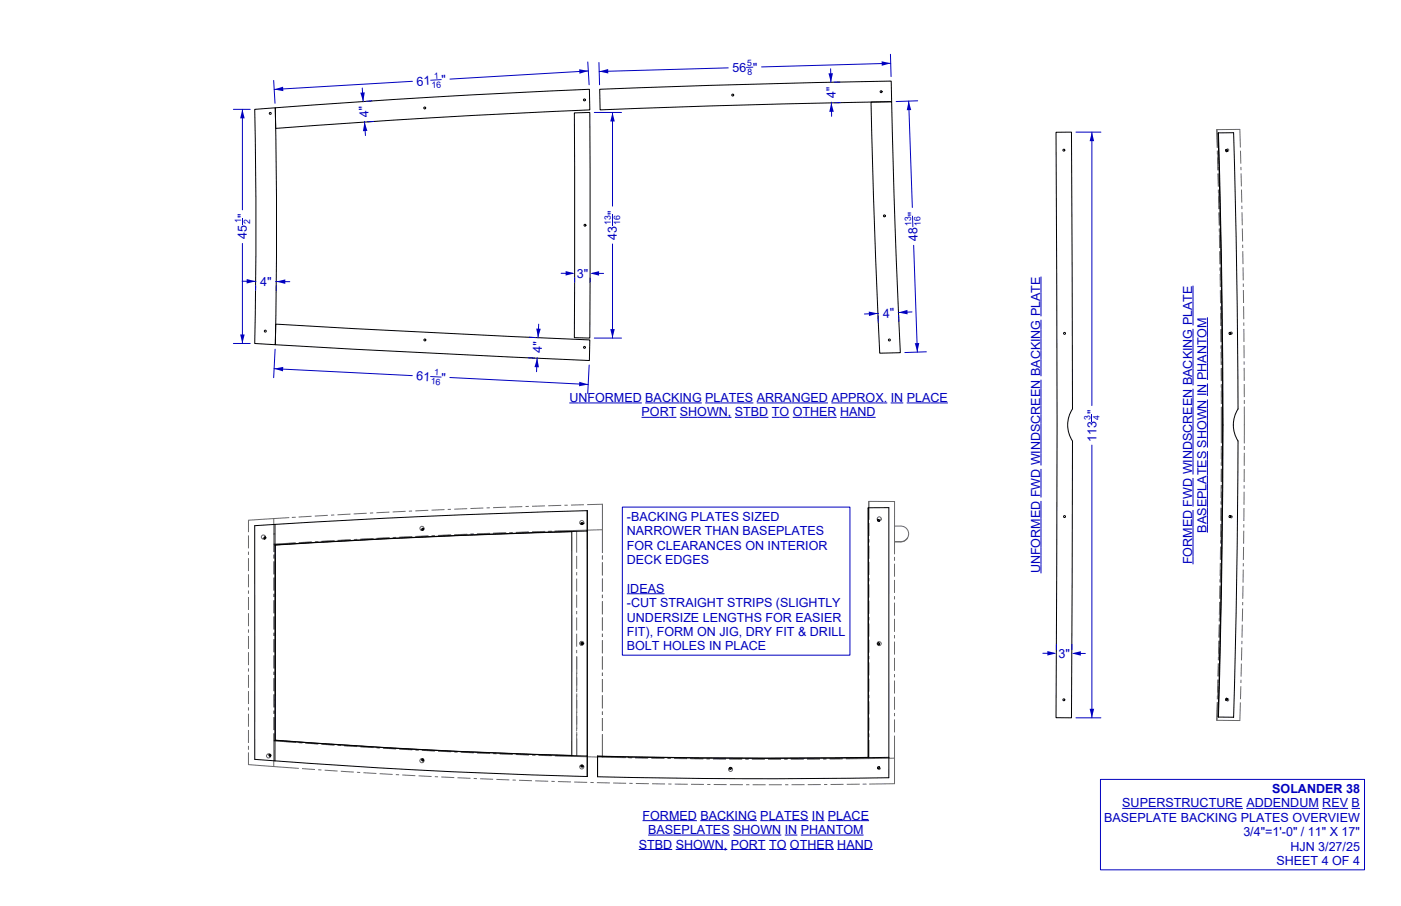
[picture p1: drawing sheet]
<svg xmlns="http://www.w3.org/2000/svg" width="432mm" height="279mm" viewBox="0 0 432 279" stroke-linecap="round" stroke-linejoin="round" font-family="sans-serif">
<!-- layer: Make2D -->
<g fill="none" stroke="#696969" stroke-width=".31">
<path d="M375.1 40l.2 5.5M375.1 40l.1 5.5M375.1 40l7-.1 .2 5.6M375.2 46.5v1M375.2 48.5l.1 4M375.3 46.5l.1 4M375.4 53.5l.1 4M375.4 51.5l.1 1M375.5 53.5l.1 4M375.5 58.5v1M375.6 58.5l.1 4M378.3 46l.4 .1-.2 .4"/>
<path d="M378.3 46l-.1 .1a.3 .3 0 0 1 .3 .1 .3 .3 0 0 1-.1 .4l.1-.1M378.3 46l-.1 .4 .3 .1M382.3 46.5l.1 4M382.5 51.5v1M382.5 53.5l.1 4M382.6 58.5l.1 4M375.6 60.5v4M375.7 65.5l.1 4M375.7 63.5l.1 1M375.8 70.5v1M375.8 65.5l.1 4M375.8 72.5l.1 4"/>
<path d="M375.9 70.5l.1 4M375.9 77.5l.1 4M376 75.5v1M376 77.5l.1 4M382.8 63.5v1M382.8 65.5l.1 4M382.9 70.5l.1 4M383 75.5v1M383 77.5l.1 4M376 82.5v1M376 84.5l.1 4M376.1 89.5l.1 4"/>
<path d="M376.1 82.5l.1 4M376.2 94.5v1M376.2 87.5v1M376.2 96.5l.1 4M376.2 89.5l.1 4M376.3 94.5l.1 4M376.4 99.5v1M383.1 82.4l.1 4M383.2 87.4v1M383.2 89.4l.1 4M383.3 94.4v4M383.3 99.4l.1 1"/>
<path d="M376.3 101.5v4M376.3 106.5v1M376.3 108.5l.1 4M376.4 113.5v4M376.4 101.5v4M376.4 118.5v1M376.4 106.5l.1 4M376.5 111.5v1M376.5 113.5v4M376.5 118.5v4M379.5 102.5a.3 .3 0 0 1 .3 .2 .3 .3 0 0 1-.2 .3M379.5 102.5a.3 .3 0 0 0-.3 .3 .3 .3 0 0 0 .4 .2"/>
<path d="M379.5 102.5h-.1a.3 .3 0 0 1 .3 .2 .3 .3 0 0 1-.3 .4l.2-.1M383.4 101.4v4M383.4 106.4v4M383.4 111.5l.1 1M383.5 113.5v4M383.5 118.5v4M376.4 120.5v4M376.4 137.6v4M376.4 125.5v11.1M376.5 139.6v4M376.5 123.5v1M376.5 137.6v1"/>
<path d="M376.5 125.5v11.1M383.5 139.7v4M383.5 123.5v1M383.5 137.6v1.1M383.5 125.5v11.1M84.4 159.9l-7.8 .5v3.7M84.4 159.9v7.9M89.1 159.6l-4.7 .3M91 159.5l-1 .1M96 159.2l-4 .2M101 158.9l-4 .3M103 158.8l-1 .1"/>
<path d="M108 158.5l-4 .3M113 158.3l-4 .2M115 158.2h-1M120 157.9l-4 .2M125 157.7l-4 .2M127 157.6h-1M132 157.4l-4 .1M137 157.2l-4 .1M139 157.1h-1M144 156.9l-4 .1M149 156.7l-4 .1M151 156.6h-1"/>
<path d="M156 156.4l-4 .2M161 156.2l-4 .2M163 156.2h-1M168 156l-4 .1M173 155.9l-4 .1M175 155.8h-1M180 155.7l-4 .1M185.7 155.5l-4.7 .1M185.7 155.5v7.9M185.7 155.6h.1M267.8 154.6l7.9 .1M267.8 154.6v5.7z"/>
<path d="M270.4 159.8a.6 .6 0 0 0 .3 .8 .6 .6 0 0 0 .8-.3M275.7 154.7v7.5M275.7 154.7l-.1 .1M376.3 156.6v4M376.3 154.6v1M376.4 149.6l-.1 4M376.4 144.6v4M376.4 142.6v1M376.4 156.6v4M376.5 151.6l-.1 4M376.5 149.6v1M376.5 144.6v4"/>
<path d="M379.6 159.1a.3 .3 0 0 1 .2 .3 .3 .3 0 0 1-.3 .3M379.6 159.1a.3 .3 0 0 0-.4 .2 .3 .3 0 0 0 .3 .4M379.6 159.1h-.2a.3 .3 0 0 1 .3 .3 .3 .3 0 0 1-.4 .2l.2 .1M383.4 156.7v4M383.4 151.7v4M383.5 149.7l-.1 1M383.5 144.7v4M76.6 165.1v4M76.6 170.1v1M76.6 172.1v4M76.6 177.1v4M81.6 165.1a.6 .6 0 0 1 .1 .9 .6 .6 0 0 1-.8 .2"/>
<path d="M84.4 164.7h.1M84.4 167.8v2.3M84.4 171.1v1M84.4 173.1v4M84.4 178.1v4M84.4 167.8l.1 .1M84.5 167.8v.1M84.5 167.9v2.2M84.5 171.1v1M84.5 173.1v4M84.5 178.1v4M91.1 167.4l-6.7 .4"/>
<path d="M91.2 167.5l-6.7 .4M96.1 167.1l-4 .3M96.1 167.2l-3.9 .2M98.1 167l-1 .1M98.1 167.1h-1M103.1 166.7l-4 .2M103.1 166.8l-4 .2M108.1 166.4l-4 .3M108.1 166.5l-4 .2M110.1 166.3l-1 .1M110.1 166.4l-1 .1M115.1 166.1l-4 .2"/>
<path d="M120 165.8l-4 .2M120.1 165.9l-4 .2M122 165.7l-1 .1M122.1 165.8h-1M127 165.5l-4 .2M127.1 165.6l-4 .1M130.5 162.6a.6 .6 0 0 1 0 .8 .6 .6 0 0 1-.9 0M132 165.3l-4 .1M132.1 165.3l-4 .2M134 165.2h-1M134.1 165.2l-1 .1M139 165l-4 .1"/>
<path d="M139.1 165l-4 .2M144 164.7l-4 .2M144.1 164.8l-4 .2M146 164.7h-1M146.1 164.7l-1 .1M151 164.5l-4 .1M151 164.5l-3.9 .2M156 164.3l-4 .1M156 164.4l-4 .1M158 164.2l-1 .1M158 164.3h-1M163 164l-4 .2"/>
<path d="M163 164.1l-4 .2M168 163.9l-4 .1M168.1 164l-4.1 .1M170 163.8h-1M170.1 163.9h-1M177.7 163.6l-6.7 .2M177.7 178.4v4M177.7 176.4v1M177.7 171.4v4M177.7 163.6v6.8M177.7 163.6h.1M177.7 163.6l-6.6 .3"/>
<path d="M179.9 161v.1M179.9 161a.6 .6 0 0 0-1-.4 .6 .6 0 0 0 .1 1 .6 .6 0 0 0 .9-.5M179.9 161h.1M179.9 161.1a.6 .6 0 0 1-.5 .6 .6 .6 0 0 1-.7-.4M185.7 163.4v7v-7M185.7 163.4l-8 .2M185.7 163.4h.1M185.7 173.4v4M185.7 171.4v1M185.7 178.4v4M267.8 179.3v-1l-.1 1M267.8 173.3v4"/>
<path d="M267.8 168.3v4M267.8 166.3v1zM267.8 161.3v4M271.6 160.1l-.1 .1M275.7 178.8v4M275.7 173.8v4M275.7 171.8v1M275.7 162.2v8.6M275.7 162.2h.7a2.77 2.77 0 0 1 3.6 2.7 2.79 2.79 0 0 1-3.6 2.1h-.7M279.7 165.9a4.1 4.1 0 0 1-4 1.2M376 178.6v1M376.1 173.6l-.1 4"/>
<path d="M376.2 168.6l-.1 4M376.2 175.6l-.1 4M376.2 166.6v1M376.2 173.6v1M376.3 161.6l-.1 4M376.3 168.6l-.1 4M376.4 163.6l-.1 4M376.4 161.6v1M383.2 175.7l-.1 4M383.2 173.7v1M383.3 168.7l-.1 4M383.3 163.7v4"/>
<path d="M383.4 161.7l-.1 1M76.6 182.1v1M76.6 184.1v4M76.6 196.1v4M76.6 194.1v1M76.6 189.1v4M84.4 183.1v1M84.4 185.1v4M84.4 197.1v4M84.4 190.1v4M84.4 195.1v1M84.5 183.1v1"/>
<path d="M84.5 185.1v4M84.5 190.1v4M84.5 195.1v1M84.5 197.1v4M177.7 195.4v4M177.7 190.4v4M177.7 188.4v1M177.7 183.4v4M179.5 197.8a.6 .6 0 0 0-.7 .4 .6 .6 0 0 0 .2 .7M179.5 197.8a.6 .6 0 0 1 .3 .8 .6 .6 0 0 1-.8 .3M179.5 197.9a.6 .6 0 0 1 .4 .7 .6 .6 0 0 1-.8 .3M185.7 197.4v4"/>
<path d="M185.7 195.4v1M185.7 190.4v4M185.7 189.4v-4v4M185.7 197.5v4M185.7 195.4v1.1M185.7 183.4v1M267.7 197.3v4M267.7 192.3v4M267.7 190.3v1M267.7 185.3v4M267.7 180.3v4M267.8 192.3v4"/>
<path d="M267.8 190.3v1M267.8 197.3v4M267.8 185.3v4M267.8 180.3v4M270.7 198a.6 .6 0 0 0-.3 .7 .6 .6 0 0 0 .7 .4M275.7 197.9v4M275.7 195.9v1M275.7 190.9v4M275.7 185.9v4M275.7 183.9v1M375.6 197.6v4M375.7 199.6l-.1 4"/>
<path d="M375.8 192.6l-.1 4M375.8 197.6l-.1 1M375.8 190.6v1M375.9 192.6l-.1 4M375.9 185.6l-.1 4M376 187.6l-.1 4M376 180.6l-.1 4M376 185.6v1M376.1 180.6l-.1 4M382.7 199.6l-.1 4M382.8 197.6v1M382.9 192.6l-.1 4"/>
<path d="M383 187.7l-.1 3.9M383 185.7v1M383.1 180.7l-.1 4M76.6 218.1v1M76.6 213.1v4M76.6 208.1v4M76.6 206.1v1M76.6 201.1v4M84.4 219.1v1M84.4 214.1v4M84.4 209.1v4M84.4 207.1v1"/>
<path d="M84.4 202.1v4M84.5 219.2v1M84.5 214.2v4M84.5 209.2v4M84.5 207.1v1M84.5 202.1v4M177.7 219.4v4.1M177.7 214.4v4M177.7 212.4v1M177.7 207.4v4M177.7 206.4v-4l.1 5.4M177.7 200.4v1"/>
<path d="M177.8 215.8v4M177.8 213.8v1M177.8 208.8v4M185.7 202.4v4.1v-4M185.7 219.4v1M185.7 214.4v4M185.7 209.4v4M185.7 207.5v1M267.7 202.3v1M267.8 202.3v1M267.8 204.3v4l-.1-4M267.8 209.3v4"/>
<path d="M267.8 214.3v1M267.8 216.3v4M275.7 202.9v4M275.7 207.9v1M275.7 209.9v4M275.7 214.9v4M275.7 219.9v1M375.2 216.6l-.1 5.5M375.2 214.6v1M375.3 216.6l-.2 5.5M375.3 209.6l-.1 4M375.4 211.6l-.1 4"/>
<path d="M375.5 209.6l-.1 1M375.5 204.6l-.1 4M375.5 202.6v1M375.6 204.6l-.1 4M378.5 215.6a.3 .3 0 0 1 0 .4 .3 .3 0 0 1-.4 .1h.2M378.5 215.6l-.3 .1 .1 .4M378.5 215.6l.2 .4-.4 .1M382.3 216.6l-.2 5.6-7-.1M382.4 211.6l-.1 4M382.5 209.6v1M382.6 204.6l-.1 4M76.6 232.1v3.7l7.8 .6"/>
<path d="M76.6 230.1v1M76.6 225.1v4M76.6 220.1v4M82.6 232.6a.6 .6 0 0 1 .7 .2 .6 .6 0 0 1-.2 .8M84.4 236.4l7.7 .6M84.4 228.5l6.7 .5M84.4 228.5v7.9M84.4 226.1v2.4M84.4 221.1v4M84.5 228.4l6.7 .5M84.5 228.4l-.1 .1M84.5 226.2v2.2"/>
<path d="M84.5 221.2v4M92.1 229l1 .1M92.1 229h1M93.1 237l4 .3M94.1 229.2l4 .2M94.1 229.1l4 .3M98.1 237.4h1M99.1 229.5l4 .3-4-.3M100.1 237.5l3.9 .3M104.1 229.9h1M104.1 229.8l1 .1M105 237.8l4 .3"/>
<path d="M106.1 230l3.9 .2M106.1 229.9l4 .3M110 238.2h1M111.1 230.3l3.9 .3M111.1 230.3l4 .2M112 238.3l4 .2M116 230.6l1 .1M116.1 230.6h1M117 238.6l4 .2M118 230.7l4 .3M118.1 230.7l4 .2M122 238.9h1"/>
<path d="M123 231l4 .2M123.1 231l4 .2M124 239l4 .2M128.1 231.2l.9 .1h-1M129 239.3l4 .2M129.7 234.1a.6 .6 0 0 1 .8 .1 .6 .6 0 0 1 0 .8M130 231.4l4 .2M130.1 231.3l4 .2M134 239.5l1 .1M135 231.7l4 .1M135.1 231.6l4 .2M136 239.6l4 .2"/>
<path d="M140 231.9h1M140.1 231.8l1 .1M141 239.8l4 .2M142 232l4 .2M142.1 231.9l4 .2M147 232.2l4 .2M147.1 232.1l4 .2M152 232.4l1 .1M152.1 232.4h1M154 232.5l4 .1M154.1 232.4l4 .2M159 232.7l4 .1"/>
<path d="M159.1 232.6l4 .2M164 232.9h1M164.1 232.8h1M166 232.9l4 .2M166.1 232.9l4 .1M171 233.1l6.7 .2M171.1 233l6.7 .2M177.7 224.5v1M177.7 226.5v6.8M177.7 233.3l8 .2M177.8 233.2l-.1 .1M177.8 227.8v5.4"/>
<path d="M177.8 225.8v1M177.8 220.8v4M178.7 236.3a.6 .6 0 0 1 .8-.4 .6 .6 0 0 1 .4 .8M185.7 233.5l7 .2M185.7 221.4v4M185.7 226.4v7zM185.7 233.4v.1M193.7 233.6h1M193.7 233.7h1M195.7 233.7h4M195.7 233.7l4.1 .1M204.7 233.8h-3.9l4 .1"/>
<path d="M206.7 233.8l-.9 .1h1M207.7 233.8l4 .1M207.8 233.9l4 .1M212.7 233.9l4 .1M212.8 234h4M217.7 234h1M217.8 234h1M219.7 234h4M219.8 234.1h3.9M224.7 234h4M224.7 234.1h4M225.7 237.1a.6 .6 0 0 0-.6-.4 .6 .6 0 0 0-.5 .6"/>
<path d="M229.7 234h1M229.7 234.1h1M231.7 234l4 .1M231.7 234.1h4M240.7 234l-4 .1M240.7 234.1h-4M242.7 234h-1M242.7 234.1h-1M247.7 234h-4M247.7 234.1h-4M252.7 234h-4M252.7 234.1h-4"/>
<path d="M254.7 234h-1M254.7 234.1h-1M259.7 233.9l-4 .1M259.7 234l-4 .1M267.7 233.9h-7M267.7 233.9l.1-5.6v5.6M267.7 233.9h.1M267.8 221.3v4M267.8 226.3v1zM267.8 233.9l-7.1 .1M271.2 236.9l-.1 .4-.4-.1M271.2 236.9v-.1a.3 .3 0 0 1-.2 .4 .3 .3 0 0 1-.4-.1l.1 .1"/>
<path d="M271.2 236.9l-.4-.1-.1 .4M275.6 233.7l.1 .1M275.7 221.9v4M275.7 226.9v6.9M275.7 233.8v7.9l-7.7 .1M275.7 233.8l-7.9 .1M146 240.1h1M148 240.2l4 .1M153 240.4l4 .1M158 240.6h1M160 240.6l4 .2M165 240.8l4 .1"/>
<path d="M170 241h1M172 241l4 .1M177 241.2l4 .1M182 241.3h1M184 241.4h4M189 241.5l4 .1M194 241.6h1M196 241.6l4 .1M201 241.7l4 .1M206 241.8h1M208 241.8l4 .1M213 241.9h4"/>
<path d="M218 241.9h1M220 241.9l4 .1M225 242h4M230 242h1M232 242h4M241 242h-4M243 242h-1M248 242h-4M253 242h-4M255 241.9h-1M260 241.9h-4M265 241.8l-4 .1"/>
<path d="M267 241.8h-1"/>
<circle cx="271" cy="160" r=".59"/>
<circle cx="81.1" cy="165.6" r=".59"/>
<circle cx="130" cy="162.9" r=".6"/>
<circle cx="271" cy="198.5" r=".6"/>
<circle cx="82.7" cy="233.1" r=".59"/>
<circle cx="130" cy="234.6" r=".59"/>
<circle cx="179.3" cy="236.6" r=".59"/>
<circle cx="225.2" cy="237.3" r=".59"/>
</g>
<g fill="none" stroke="#000" stroke-width=".31">
<path d="M78.5 33.7l6.3-.5 .4 36.6-.3 36.5-6.4-.4 .4-36.1zM84.8 33.2l48.4-3.2 48.5-2.5 .1 6.4-48.5 2.4-48.3 3.3zM177 34.8l4.8-.1v69.6l-4.8-.2zM184.8 27.5l41.3-1.4 48.6-1.1 .1 6.4-44.9 1-44.9 1.5zM268.5 31.5l6.3-.1 1.1 38.7 1.6 38.7-6.4 .1-1.6-38.7zM325.5 40.8l4.7-.1 .4 85.4a8.9 8.9 0 0 0 0 9.9l-.4 85.4-4.7-.1 .3-90.2zM375.5 41l4.7-.1 1 42.5 .4 42.7a9.1 9.1 0 0 0 0 9.9l-.4 42.7-1 42.5M375.5 41l1 47 .3 43.1-.3 43-1 47M375.5 41l1 44.6 .4 45.5-.4 45.4-1 44.6M377.9 46.2h-.1a.3 .3 0 0 0 0 .4 .3 .3 0 0 0 .4 .1M377.9 46.2a.3 .3 0 0 1 .4 .1 .3 .3 0 0 1-.1 .4M377.9 46.2l-.1 .1a.3 .3 0 0 1 .4 .1 .3 .3 0 0 1-.1 .4"/>
<path d="M378.2 46.7l-.1 .1M85 100l48.4 2.6 48.4 2.2-.1 6.4-52.5-2.5-44.3-2.4zM379 102.5l.4 .3-.3 .3M379 102.5l.2 .3-.1 .3M379 102.5l-.2 .4 .3 .2M181 157.5l-49.3 1.7-46.9 2.5M181 157.5v6.3M267.6 156.6v77.1M267.6 156.6h6.3l.1 77M267.6 156.6v77M379.1 159l.3 .3-.4 .3M379.1 159l-.3 .3 .2 .3"/>
<path d="M379.1 159l.1 .3-.2 .3M81.8 165.6l.1 .1a.3 .3 0 0 0-.4 .1 .3 .3 0 0 0 .1 .4l-.1-.1M81.8 165.6a.3 .3 0 0 1 .1 .4 .3 .3 0 0 1-.4 .1M81.8 165.6a.3 .3 0 0 0-.4 .1 .3 .3 0 0 0 .1 .4M84.8 161.7v6.3M84.8 161.7l-6.3 .4v6v66.1l6.2 .4M84.8 168l-.1 60.3M84.8 168l.1 .1M84.9 168.1v60.2M130.1 163.4v.1M130.5 163a.3 .3 0 0 1 0 .4 .3 .3 0 0 1-.4 0M130.5 163a.3 .3 0 0 0-.4 0 .3 .3 0 0 0 0 .4"/>
<path d="M130.6 163.1a.3 .3 0 0 0-.4 0 .3 .3 0 0 0-.1 .3M130.6 163.1h.1M176.2 163.9l-49.7 1.9-41.6 2.3M176.2 163.9v69.1M176.2 163.9l-46 1.7-45.4 2.4M179.1 161.5v.1M179.7 161.5l-.3-.3-.3 .3M179.7 161.5l-.3 .3-.3-.3M179.7 161.5l-.3-.2-.3 .3M179.7 161.5h.1M181 163.8v69.4M181 163.8h.1"/>
<path d="M181 163.8l-4.8 .1M181 163.8v69.3M270.5 160.4a.3 .3 0 0 0 .2 .4 .3 .3 0 0 0 .3-.2M270.5 160.4v.1a.3 .3 0 0 1 .3-.2 .3 .3 0 0 1 .2 .4v-.1M270.5 160.4a.3 .3 0 0 1 .4-.2 .3 .3 0 0 1 .2 .4M270.7 198.3l.4 .2M270.7 198.3a.3 .3 0 0 0-.2 .3 .3 .3 0 0 0 .3 .2 .3 .3 0 0 0 .3-.3M270.7 198.3l.3 .3M271 198.6l-.1 .2M378.2 215.4a.3 .3 0 0 0-.4 .1 .3 .3 0 0 0 .1 .4M378.2 215.4a.3 .3 0 0 1 .1 .4 .3 .3 0 0 1-.4 .1M378.2 215.4h-.1a.3 .3 0 0 1 .1 .3 .3 .3 0 0 1-.4 .2h.1"/>
<path d="M83.1 232.6a.3 .3 0 0 1 .4 .2 .3 .3 0 0 1-.2 .4M83.1 232.6a.3 .3 0 0 0 0 .4 .3 .3 0 0 0 .3 .1l-.1 .1M83.1 232.6l-.1 .1a.3 .3 0 0 0-.1 .4 .3 .3 0 0 0 .4 .1M84.7 234.6l46.8 3 49.5 1.9M84.7 228.3v6.3M84.7 228.3l47.7 3 43.8 1.7M84.7 228.3l45.6 2.9 45.9 1.8M130.1 234.1h.1M130.1 234.1a.3 .3 0 0 0 0 .4 .3 .3 0 0 0 .4 .1M176.2 233l4.8 .2M179.1 236.2l.4-.2 .2 .3M179.1 236.2l.1 .3 .5-.2"/>
<path d="M179.1 236.2l.2 .2 .4-.1M179.1 236.1v.1M181 233.2v6.3M181 233.1h.1M181 233.1v6.4M181 233.1v.1M184.2 233.2v6.3l43.3 .6 46.4-.3 .1-6.2M184.2 233.2l41.7 .6 41.7-.1M184.2 233.2v6.3M184.2 233.2l41.7 .6 41.7-.2M184.2 233.2h.1M225.4 236.8l-.2 .4-.4-.2"/>
<path d="M267.6 233.6v.1M271 236.6v-.1a.3 .3 0 0 1-.1 .4 .3 .3 0 0 1-.4-.1v.1M271 236.6v-.1a.3 .3 0 0 0-.4 0 .3 .3 0 0 0-.1 .4M271 236.6a.3 .3 0 0 1-.1 .4 .3 .3 0 0 1-.4-.1M274 233.6l-6.4 .1M375.5 221.1l4.7 .1M380.1 221.1l.1 .1"/>
<circle cx="83.3" cy="35" r=".3"/>
<circle cx="130.9" cy="33.3" r=".3"/>
<circle cx="180.1" cy="30.8" r=".3"/>
<circle cx="225.8" cy="29.3" r=".3"/>
<circle cx="271.6" cy="28.3" r=".3"/>
<circle cx="327.9" cy="46.3" r=".3"/>
<circle cx="180.3" cy="69.5" r=".3"/>
<circle cx="272.6" cy="66.6" r=".3"/>
<circle cx="81.8" cy="102.1" r=".3"/>
<circle cx="130.9" cy="104.8" r=".3"/>
<circle cx="180.1" cy="107.1" r=".3"/>
<circle cx="274.1" cy="104.8" r=".3"/>
<circle cx="328.1" cy="102.8" r=".3"/>
<circle cx="328.1" cy="159.3" r=".3"/>
<circle cx="179.4" cy="198.4" r=".3"/>
<circle cx="179.4" cy="198.5" r=".3"/>
<circle cx="327.9" cy="215.8" r=".3"/>
<circle cx="130.3" cy="234.4" r=".3"/>
<circle cx="225.1" cy="237" r=".3"/>
</g>
<path d="M191.8 156.4h70.2v45.6h-70.2zM193.2 183.1h11.6" fill="none" stroke="#0000bf" stroke-width=".31"/>
<g fill="#0000bf">
<path d="M181.9 84.3l2.7-.7v1.4z"/>
<path d="M174.3 83.6l2.8 .7-2.8 .7z"/>
</g>
<path d="M172.9 84.3h3.6M177.1 85.7v1.4M181.9 85.7v1.4M182.5 84.3h3.5" fill="none" stroke="#0000bf" stroke-width=".31"/>
<g fill="#0000bf">
<path d="M255.3 22.6h1.4l-.6 2.8z"/>
<path d="M256.2 31.7l.8 2.8h-1.4z"/>
</g>
<path d="M256 21.2l.1 4.2M256.2 31.5l.1 4.4M258.9 25.3l-1.9 .1M259 31.7h-1.8" fill="none" stroke="#0000bf" stroke-width=".31"/>
<g fill="#0000bf">
<path d="M111.1 28.6l1.3-.1-.5 2.8z"/>
<path d="M112.4 37.6l.8 2.8-1.4 .1z"/>
</g>
<path d="M111.7 27.2l.2 4.2M112.3 37.4l.3 4.4M114.7 31.1l-1.8 .1M115.1 37.5l-1.8 .1" fill="none" stroke="#0000bf" stroke-width=".31"/>
<g fill="#0000bf">
<path d="M76 86l2.8 .8-2.8 .6z"/>
<path d="M85.2 86.8l2.7-.6v1.4z"/>
</g>
<path d="M74.7 67.3v2.1M74.6 86.7l4.3 .1M78.8 88.1v1.4M84.9 86.8l4.4 .1M85.1 88.1v1.5" fill="none" stroke="#0000bf" stroke-width=".31"/>
<g fill="#0000bf">
<path d="M74 103.1h1.4l-.7 2.8z"/>
<path d="M74.7 33.7l.7 2.8h-1.4z"/>
</g>
<path d="M71.9 33.7h5.2M74.7 33.7v31M74.7 75.1v30.8M71.9 105.9h5.2" fill="none" stroke="#0000bf" stroke-width=".31"/>
<g fill="#0000bf">
<path d="M132.6 116l3.5 .1v.3l-3.5-.1z"/>
<path d="M84.5 113.7l2.8-.6-.1 1.4z"/>
<path d="M178.5 117.7l2.8 .9-2.8 .5z"/>
</g>
<path d="M84.5 113.7l42.6 2.1M84.8 107.7l-.5 8.8M138.6 116.4l42.7 2.2M181.6 112.6l-.5 8.7" fill="none" stroke="#0000bf" stroke-width=".31"/>
<g fill="#0000bf">
<path d="M132.6 24.6l3.5-.2v.3l-3.4 .2z"/>
<path d="M84.5 27.6l2.7-.9 .1 1.4z"/>
<path d="M178.5 21.3l2.8 .6-2.7 .8z"/>
</g>
<path d="M181.2 19.1l.4 7M84.3 24.8l.5 7.1M127.1 25.1l-42.6 2.5M181.3 21.9l-42.6 2.5" fill="none" stroke="#0000bf" stroke-width=".31"/>
<path d="M230 20.7h2.1" fill="none" stroke="#0000bf" stroke-width=".35"/>
<g fill="#0000bf">
<path d="M184.7 22l2.7-.7 .1 1.4z"/>
<path d="M271.7 18.9l2.8 .6-2.7 .8z"/>
</g>
<path d="M184.6 19.3l.2 6.8M274.4 16.7l.2 6.9M274.5 19.5l-39.8 1.1M224.5 20.9l-39.8 1.1M188.7 66.1v3.5" fill="none" stroke="#0000bf" stroke-width=".31"/>
<g fill="#0000bf">
<path d="M188.8 34.7l.7 2.8h-1.4z"/>
<path d="M188.1 101.5h1.4l-.7 2.8z"/>
</g>
<path d="M183.2 34.7h8.4M188.8 34.7v28.9M188.8 75.2v29.1M183.2 104.3h8.4" fill="none" stroke="#0000bf" stroke-width=".31"/>
<path d="M281.3 66.6v3.4" fill="none" stroke="#0000bf" stroke-width=".41"/>
<g fill="#0000bf">
<path d="M280.1 31.2l.7 2.7-1.3 .1z"/>
<path d="M281.9 105.8h1.4l-.6 2.8z"/>
</g>
<path d="M280.1 31.2l1.1 32.8M282.8 31.1l-6.6 .2M281.6 75.7l1.1 32.9M285.5 108.5l-6.6 .2M336.5 127.7v2.2" fill="none" stroke="#0000bf" stroke-width=".31"/>
<g fill="#0000bf">
<path d="M336.5 40.7l.7 2.8h-1.4z"/>
<path d="M335.8 218.6h1.4l-.7 2.8z"/>
</g>
<path d="M331.6 40.7h7.7M336.5 40.7v84.4M336.5 137.3v84.1M331.6 221.4h7.7" fill="none" stroke="#0000bf" stroke-width=".31"/>
<g fill="#0000bf">
<path d="M330.3 201.5l2.8-.7v1.4z"/>
<path d="M322.8 200.8l2.8 .7-2.8 .7z"/>
</g>
<g fill="none" stroke="#0000bf" stroke-width=".31">
<path d="M320.8 85.3v12.2M320.8 98.6v17.4M367.7 88.1v12.2M372.1 97.9v19.3M320.8 117.1v26.4M367.7 101.4v17.4M367.7 119.9v26.4M372.1 118.3v3.8M372.1 123.2v14.8M372.1 139.1v25.2M320.8 144.6v8.8M320.8 154.5v22.3"/>
<path d="M367.7 147.4v8.8M367.7 157.3v16.7M325.6 198.7v1.7M330.4 198.7v1.7M321.4 201.5h3.6M331 201.5h3.5"/>
</g>
<g fill="#0000bf">
<path d="M165.3 101.3l1.4 .1-.9 2.7z"/>
<path d="M165.6 110.5l.5 2.8-1.4-.1z"/>
</g>
<path d="M166 100l-.2 4.2M162.8 110.3l1.9 .1M163.1 104l1.9 .1M165.6 110.3l-.2 4.3" fill="none" stroke="#0000bf" stroke-width=".31"/>
<g fill="#0000bf">
<path d="M276.9 96.4l2.8-.8v1.4z"/>
<path d="M267.8 96.1l2.8 .6-2.8 .8z"/>
</g>
<g fill="none" stroke="#0000bf" stroke-width=".31">
<path d="M270.6 97.4l.1 2M270.8 96.6l-4.4 .2M277 97.1v2.1M281.1 96.2l-4.3 .2M175.5 124.3h22.3M197.7 128.7h10.8M198.9 124.3h17.4M209.5 128.7h15.9M217.4 124.3h14.8M226.5 128.7h10.3M233.3 124.3h21.9M237.9 128.7h5.4"/>
<path d="M244.3 128.7h13.6M256.3 124.3h17.2M258.9 128.7h11M274.5 124.3h3.9M279.5 124.3h12.6M198 253.1h16.8M199.8 257.5h25.1M215.9 253.1h17.4M226 257.5h14.8M234.3 253.1h14.9M241.9 257.5h3.8M246.8 257.5h19.4"/>
<path d="M250.2 253.1h3.9M255.2 253.1h12.7M339.2 240.4h81.4v27.8h-81.4zM345.9 249.3h37.2M384.1 249.3h22.4M407.6 249.3h7.9M416.6 249.3h2.6M196.9 262h10.3M208.3 262h15.9M225.2 262h10.8M237 262h5.4M243.5 262h13.5"/>
<path d="M258.1 262h10.9"/>
</g>
<g font-size="3.9" fill="#0000bf">
<text x="225.7" y="22.3" transform="rotate(-2 225.7 22.3)">56 &quot;</text>
<text x="128.4" y="26.4" transform="rotate(-3 128.4 26.4)">61</text>
<text x="136.2" y="25.9" transform="rotate(-3 136.2 25.9)">&quot;</text>
<text x="257.6" y="30.1" transform="rotate(-91 257.6 30.1)">4&quot;</text>
<text x="113.6" y="36" transform="rotate(-94 113.6 36)">4&quot;</text>
<text x="190.1" y="66.1" transform="rotate(-90 190.1 66.1)">&quot;</text>
<text x="282.6" y="66.5" transform="rotate(-92 282.6 66.5)">&quot;</text>
<text x="76.1" y="73.7" transform="rotate(-90 76.1 73.7)">45 &quot;</text>
<text x="190.1" y="73.9" transform="rotate(-90 190.1 73.9)">43</text>
<text x="282.9" y="74.3" transform="rotate(-92 282.9 74.3)">48</text>
<text x="80.2" y="88.2" transform="rotate(1 80.2 88.2)">4&quot;</text>
<text x="177.8" y="85.6">3&quot;</text>
<text x="272.2" y="98" transform="rotate(-2 272.2 98)">4&quot;</text>
<text x="167" y="109" transform="rotate(-87 167 109)">4&quot;</text>
<text x="128.3" y="117.3" transform="rotate(3 128.3 117.3)">61</text>
<text x="136" y="117.7" transform="rotate(3 136 117.7)">&quot;</text>
<text x="175.5" y="124">UNFORMED BACKING PLATES ARRANGED APPROX. IN PLACE</text>
<text x="197.7" y="128.4">PORT SHOWN, STBD TO OTHER HAND</text>
<text x="337.9" y="136.3" transform="rotate(-90 337.9 136.3)">113 &quot;</text>
<text x="193.2" y="160.6">-BACKING PLATES SIZED</text>
<text x="193.2" y="165">NARROWER THAN BASEPLATES</text>
<text x="371.9" y="164.3" transform="rotate(-90 371.9 164.3)">BASEPLATES SHOWN IN PHANTOM</text>
<text x="193.2" y="169.5">FOR CLEARANCES ON INTERIOR</text>
<text x="193.2" y="173.9">DECK EDGES</text>
<text x="320.6" y="176.8" transform="rotate(-90 320.6 176.8)">UNFORMED FWD WINDSCREEN BACKING PLATE</text>
<text x="367.4" y="174" transform="rotate(-90 367.4 174)">FORMED FWD WINDSCREEN BACKING PLATE</text>
<text x="193.2" y="182.8">IDEAS</text>
<text x="193.2" y="187.3">-CUT STRAIGHT STRIPS (SLIGHTLY</text>
<text x="193.2" y="191.7">UNDERSIZE LENGTHS FOR EASIER</text>
<text x="193.2" y="196.2">FIT), FORM ON JIG, DRY FIT &amp; DRILL</text>
<text x="193.2" y="200.6">BOLT HOLES IN PLACE</text>
<text x="326.2" y="202.8">3&quot;</text>
<text x="392.1" y="244.6">SOLANDER 38</text>
<text x="345.9" y="249">SUPERSTRUCTURE ADDENDUM REV B</text>
<text x="198" y="252.8">FORMED BACKING PLATES IN PLACE</text>
<text x="199.8" y="257.2">BASEPLATES SHOWN IN PHANTOM</text>
<text x="340.3" y="253.5">BASEPLATE BACKING PLATES OVERVIEW</text>
<text x="383.2" y="257.9">3/4&quot;=1'-0&quot; / 11&quot; X 17&quot;</text>
<text x="196.9" y="261.7">STBD SHOWN, PORT TO OTHER HAND</text>
<text x="397.7" y="262.4">HJN 3/27/25</text>
<text x="393.4" y="266.8">SHEET 4 OF 4</text>
</g>
<g font-size="2.7" fill="#0000bf">
<text x="230.3" y="20.3" transform="rotate(-2 230.3 20.3)">5</text>
<text x="230.3" y="23.2" transform="rotate(-2 230.3 23.2)">8</text>
<text x="133.1" y="27.1" transform="rotate(-3 133.1 27.1)">16</text>
<text x="133.8" y="24.2" transform="rotate(-3 133.8 24.2)">1</text>
<text x="74.3" y="68.9" transform="rotate(-90 74.3 68.9)">1</text>
<text x="77.1" y="69.2" transform="rotate(-90 77.1 69.2)">2</text>
<text x="188.3" y="69.3" transform="rotate(-90 188.3 69.3)">13</text>
<text x="191.2" y="69.3" transform="rotate(-90 191.2 69.3)">16</text>
<text x="280.9" y="69.8" transform="rotate(-92 280.9 69.8)">13</text>
<text x="283.8" y="69.7" transform="rotate(-92 283.8 69.7)">16</text>
<text x="132.8" y="118.5" transform="rotate(3 132.8 118.5)">16</text>
<text x="133.9" y="115.7" transform="rotate(3 133.9 115.7)">1</text>
<text x="336.1" y="129.5" transform="rotate(-90 336.1 129.5)">3</text>
<text x="338.9" y="129.6" transform="rotate(-90 338.9 129.6)">4</text>
</g>
</svg>
